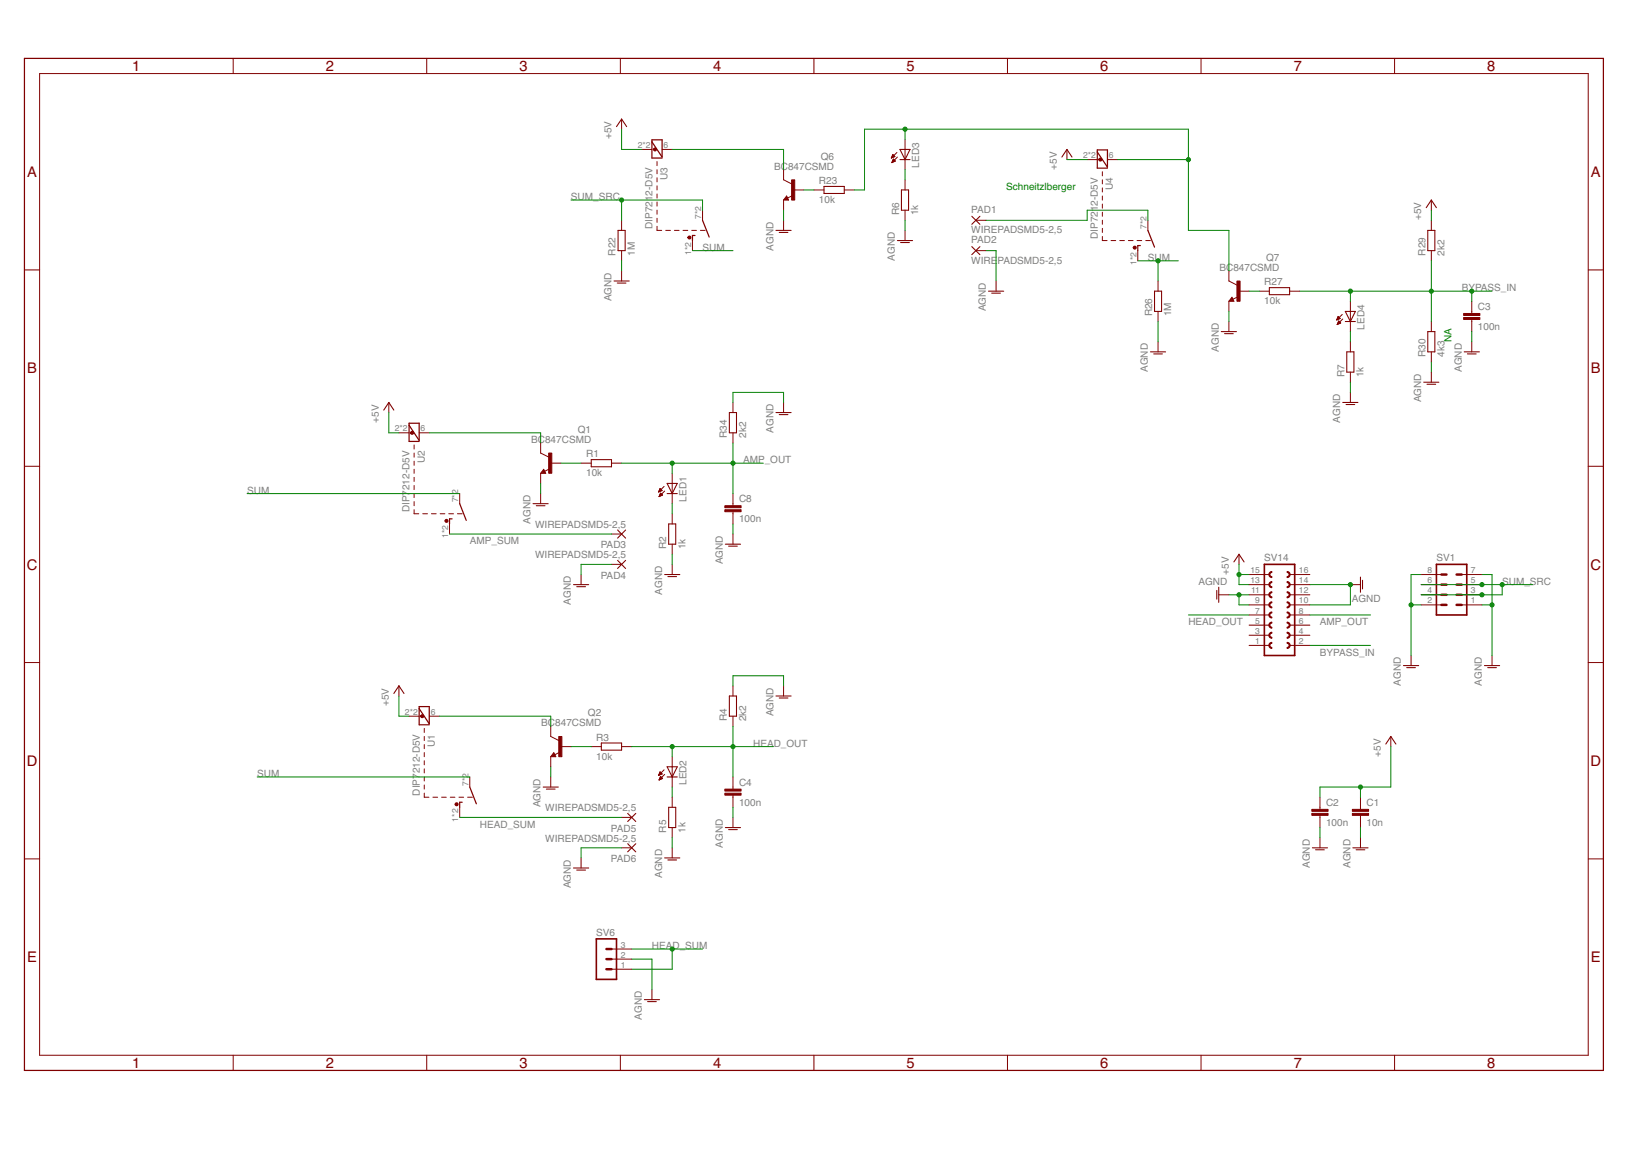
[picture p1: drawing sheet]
<svg xmlns="http://www.w3.org/2000/svg" width="420mm" height="297mm" viewBox="0 0 420 297" stroke-linecap="round" stroke-linejoin="round" font-family="sans-serif">
<g fill="none" stroke="#800000" stroke-width=".32">
<path d="M6.3 15.1h407.5v261.1h-407.5zM168.3 36.6l2.6 3.9v-4.4h-2.6v4.7h2.6M283.2 39.2l2.6 3.9v-4.4h-2.6v4.7h2.6M181.3 56.9l1.7 4.3M296.2 59.5l1.8 4.3M179.4 60.8h-.7v1.3M294.3 63.4h-.7v1.3M105.6 109.7l2.6 4v-4.5h-2.6v4.7h2.6M116.7 133.9h-.7v1.3M118.6 130l1.7 4.3M108.2 182.9l2.6 3.9v-4.4h-2.6v4.6h2.6M119.3 207h-.7v1.3"/>
<path d="M121.2 203.1l1.7 4.3"/>
</g>
<g fill="none" stroke="#800000" stroke-width=".26">
<path d="M10.2 19h399.7v253.3h-399.7zM60.2 15.1v3.9M110.1 15.1v3.9M160.1 15.1v3.9M210.1 15.1v3.9M260 15.1v3.9M310 15.1v3.9M359.9 15.1v3.9M160.4 30.7v2.6M165.7 38.6h2.6M170.9 38.6h2.6M230.4 39.9l-.4 .9"/>
<path d="M230.4 39.9l.5 .5M230.4 39.9h.1M231.5 39.3l-1.5 1.5M233.6 36v7.8M275.4 38.6v2.6M160.4 56.9v2.6M169.6 58.4v1.1h1.2M169.6 41.7v1.1M169.6 43.8v1.1M169.6 45.9v1M169.6 48v1M169.6 50.1v1"/>
<path d="M169.6 52.1v1.1M169.6 54.2v1.1M169.6 56.3v1.1M171.8 59.5h1.2M174.1 59.5h1.2M176.3 59.5h1.2M178.5 59.5h1.2M180.8 59.5h1.2M181.3 54.3v2.6M202.2 43.8v2.6l2.1 1.1M202.2 51.6v2.7M202.2 56.9v2.6"/>
<path d="M203 50.6l.5 1h-1.3zM204.5 50.5l-1.3 .6M204.8 49h2.6M210.1 49h2.6M217.9 49h2.6M230.1 40.8h.1M230.1 40.6h.3M230.2 40.5h.5M230.2 40.4h.7M230.2 41.9h.2M230.3 41.8h.4M230.3 40.3h.5"/>
<path d="M230.3 40.1h.4M230.3 41.6h.6M230.4 41.5h.6M230.4 40h.2M230.4 41.4h.5M230.5 41.3h.3M230.5 41.1h.2M230.6 41l.5 .6-.9 .4zM230.9 40.4l-.9 .4M231.6 40.5l-1.4 1.5M233.6 46.4v2.6M233.6 54.3v2.6"/>
<path d="M233.6 59.5v2.6M251.8 56.9h2.7M280.6 41.2h2.6M284.5 44.3v1.1M284.5 46.4v1.1M284.5 48.5v1.1M284.5 50.6v1M284.5 52.7v1M284.5 54.8v1M284.5 56.8v1.1M284.5 58.9v1.1M285.8 41.2h2.6"/>
<path d="M296.2 56.9v2.6M369.4 51.6v2.7M369.4 56.9v2.6M6.3 69.7h3.9M160.4 64.7v2.6M160.4 69.9v2.6M178.7 62.1v2.6M251.8 64.7h2.7M257.1 72.5v2.6M284.5 61v1.1h1.2M286.7 62.1h1.3M289 62.1h1.2"/>
<path d="M291.2 62.1h1.2M293.5 62.1h1.2M293.6 64.7v2.6M295.7 62.1h1.2M298.9 72.5v2.6M317.2 69.9v2.6l2 1.1M317.2 77.7v2.7M317.9 76.7l.6 1h-1.3zM319.4 76.6l-1.2 .6M319.8 75.1h2.6M325 75.1h2.6M332.8 75.1h2.6"/>
<path d="M348.5 77.7v7.9M369.4 64.7v2.6M379.8 77.7v3.2M409.9 69.7h3.9M298.9 80.4v2.6M298.9 88.2v2.6M317.2 83v2.6M345 82.5h.2M345.1 82.4h.3M345.1 83.8h.1M345.1 82.3h.6M345.2 82.1h.6"/>
<path d="M345.2 83.6h.2M345.2 83.5h.5M345.2 82h.5M345.3 81.9h.3M345.3 83.4h.7M345.3 83.2h.6M345.3 81.7h.2M345.4 81.7l.5 .5-.9 .4zM345.4 83.1h.4M345.4 83h.3M345.5 82.9h.1M345.5 82.8l-.4 1"/>
<path d="M345.5 82.8l.5 .6-.9 .4M346.4 81.2l-1.4 1.4M346.5 82.3l-1.4 1.5M348.5 88.2v2.6M348.5 96v2.6M369.4 83v2.6M369.4 90.8v2.6M369.4 96v2.6M379.8 82.4v3.2M379.8 88.2v2.6M100.4 103.9v2.6M103 111.7h2.6"/>
<path d="M106.9 114.8v1.1M106.9 116.9v1.1M106.9 119v1.1M108.2 111.7h2.6M139.5 114.3v2.6l2.1 1.1M142.1 119.5h2.7M150 119.5h2.6M157.8 119.5h2.6M189.2 103.9v2.6M189.2 111.7v2.6M202.2 103.9v2.6M348.5 101.3v2.6"/>
<path d="M6.3 120.3h3.9M106.9 131.5v1.1h1.2M106.9 121.1v1.1M106.9 123.2v1M106.9 125.3v1M106.9 127.4v1M106.9 129.5v1M109.1 132.6h1.2M111.4 132.6h1.2M113.6 132.6h1.2M115.8 132.6h1.3M116 135.2v2.6"/>
<path d="M118.1 132.6h1.2M118.6 127.4v2.6M139.5 122.2v2.6M139.5 127.4v2.6M140.3 121.1l.5 1.1h-1.3zM141.8 121l-1.3 .6M157.8 137.8h2.6M170 126.9h.2M170.1 126.7h.4M170.1 126.6h.7M170.1 128.1h.1M170.2 128h.3"/>
<path d="M170.2 126.5h.6M170.2 126.4h.4M170.2 127.9h.6M170.3 127.7h.7M170.3 126.2h.2M170.3 126.1h.1M170.3 127.6h.6M170.3 126.1l.6 .5-.9 .4zM170.4 127.5h.3M170.4 127.4h.2M171 127.8l-.5-.5-.4 .9M171 127.8l-.9 .4"/>
<path d="M171.4 125.5l-1.4 1.5M171.5 126.7l-1.4 1.5M173.5 122.2v7.8M173.5 132.6v2.6M189.2 127.4v3.1M189.2 132.1v3.1M189.2 137.8v2.6M409.9 120.3h3.9M150 148.3v2.6M157.8 145.6h2.6M173.5 140.4v2.6M173.5 145.6v2.7"/>
<path d="M314.5 153.5h2.7M319.8 143v2.6M322.4 150.9h5.2M322.4 158.7h5.2M322.4 156.1h5.2M322.4 153.5h5.2M322.4 148.3h5.2M332.8 150.9h5.3M332.8 158.7h5.3M332.8 156.1h5.3M332.8 153.5h5.3M332.8 148.3h5.3"/>
<path d="M348.5 150.9h2.6M366.8 150.9h5.2M366.8 156.1h5.2M366.8 153.5h5.2M366.8 148.3h5.2M377.2 150.9h5.3M377.2 156.1h5.3M377.2 153.5h5.3M377.2 148.3h5.3M6.3 171h3.9M103 177v2.6M189.2 177v2.6"/>
<path d="M202.2 177v2.6M322.4 166.6h5.2M322.4 163.9h5.2M322.4 161.3h5.2M332.8 166.6h5.3M332.8 163.9h5.3M332.8 161.3h5.3M364.2 169.2v2.6M385.1 169.2v2.6M409.9 171h3.9M105.6 184.8h2.6M109.5 188v1"/>
<path d="M109.5 190.1v1M109.5 192.2v1M109.5 194.2v1.1M109.5 196.3v1.1M109.5 198.4v1.1M110.8 184.8h2.6M142.1 187.5v2.6l2.1 1M142.1 195.3v2.6M142.9 194.2l.5 1.1h-1.3zM144.4 194.1l-1.2 .7M144.8 192.7h2.6M152.6 192.7h2.6"/>
<path d="M160.4 192.7h2.6M170 200h.3M170.1 199.9h.5M170.1 199.7h.8M170.2 199.6h.6M170.2 199.5h.4M170.3 199.3h.2M170.3 199.2h.1M170.9 199.7l-.6-.5-.3 .9M170.9 199.7l-.9 .4M171.4 198.7l-1.4 1.4M171.5 199.9l-1.4 1.4"/>
<path d="M173.5 195.3v7.8M189.2 184.8v2.7M358.9 190.1v2.6M109.5 204.7v1h1.2M109.5 200.5v1M109.5 202.6v1M111.7 205.7h1.2M114 205.7h1.2M116.2 205.7h1.2M118.4 205.7h1.3M118.6 208.3v2.6M120.7 205.7h1.2"/>
<path d="M121.2 200.5v2.6M142.1 200.5v2.6M160.4 210.9h2.6M160.4 218.8h2.6M170 200.1h.1M170.1 201.2h.1M170.2 201.1h.3M170.2 201h.6M170.3 200.9h.6M170.3 200.7h.5M170.4 200.6h.3M170.4 200.5h.2"/>
<path d="M170.5 200.4l.5 .5-.9 .4zM173.5 205.7v2.6M173.5 213.6v2.6M173.5 218.8v2.6M189.2 200.5v3.1M189.2 205.2v3.1M189.2 210.9v2.7M340.7 205.7v3.2M340.7 210.4v3.2M340.7 216.2v2.6M351.1 205.7v3.2M351.1 210.4v3.2"/>
<path d="M351.1 216.2v2.6M6.3 221.7h3.9M150 221.4v2.6M409.9 221.7h3.9M157.8 250.1h5.2M157.8 247.5h5.2M157.8 244.9h5.2M168.3 255.4v2.6M60.2 272.3v3.9M110.1 272.3v3.9M160.1 272.3v3.9M210.1 272.3v3.9"/>
<path d="M260 272.3v3.9M310 272.3v3.9M359.9 272.3v3.9"/>
</g>
<g fill="#800000" stroke="#800000" stroke-width=".26">
<path d="M168.7 38.4a.39 .39 0 0 1 .6-.1 .39 .39 0 0 1-.1 .6 .39 .39 0 0 1-.5-.3h.5h-.5z" fill-rule="evenodd"/>
<path d="M177.6 61.1a.39 .39 0 0 1 .6 0 .39 .39 0 0 1-.2 .6 .39 .39 0 0 1-.5-.4h.6h-.6z" fill-rule="evenodd"/>
<path d="M106 111.5a.39 .39 0 0 1 .6-.1 .39 .39 0 0 1-.1 .6 .39 .39 0 0 1-.5-.3h.5l-.2 .1-.3-.1z" fill-rule="evenodd"/>
<path d="M114.9 134.2a.39 .39 0 0 1 .6 0 .39 .39 0 0 1-.1 .6 .39 .39 0 0 1-.5-.4h.5h-.5z" fill-rule="evenodd"/>
<path d="M283.6 41a.39 .39 0 0 1 .7-.1 .39 .39 0 0 1-.2 .6 .39 .39 0 0 1-.5-.3l.4-.2 .1 .2h-.5z" fill-rule="evenodd"/>
<path d="M292.5 63.7a.39 .39 0 0 1 .7 0 .39 .39 0 0 1-.2 .6 .39 .39 0 0 1-.5-.4h.5h-.5z" fill-rule="evenodd"/>
<path d="M327.7 160.7l.6-.2v.3a.53 .53 0 0 0-.6 .5 .53 .53 0 0 0 .6 .6v.2a.78 .78 0 0 1-.8-.5 .78 .78 0 0 1 .2-.9z" fill-rule="evenodd"/>
<path d="M327.7 163.3l.6-.1v.2a.52 .52 0 0 0-.6 .5 .52 .52 0 0 0 .6 .6v.2a.78 .78 0 0 1-.8-.5 .78 .78 0 0 1 .2-.9z" fill-rule="evenodd"/>
<path d="M327.7 165.9l.6-.1v.2a.52 .52 0 0 0-.6 .5 .52 .52 0 0 0 .6 .6v.2a.79 .79 0 0 1-.8-.5 .79 .79 0 0 1 .2-.9z" fill-rule="evenodd"/>
<path d="M332.2 160.5a.78 .78 0 0 1 .8 .8 .78 .78 0 0 1-.8 .8v-.2a.53 .53 0 0 0 .5-.6 .53 .53 0 0 0-.5-.5z" fill-rule="evenodd"/>
<path d="M332.2 163.2a.78 .78 0 0 1 .8 .7 .78 .78 0 0 1-.8 .8v-.2a.52 .52 0 0 0 .5-.6 .52 .52 0 0 0-.5-.5z" fill-rule="evenodd"/>
<path d="M332.2 165.8a.78 .78 0 0 1 .8 .8 .78 .78 0 0 1-.8 .7v-.2a.52 .52 0 0 0 .5-.6 .52 .52 0 0 0-.5-.5z" fill-rule="evenodd"/>
<path d="M327.7 155.5l.6-.2v.3a.53 .53 0 0 0-.6 .5 .53 .53 0 0 0 .6 .5v.3a.78 .78 0 0 1-.8-.5 .78 .78 0 0 1 .2-.9z" fill-rule="evenodd"/>
<path d="M327.7 158.1l.6-.2v.3a.52 .52 0 0 0-.6 .5 .52 .52 0 0 0 .6 .5v.3a.78 .78 0 0 1-.8-.5 .78 .78 0 0 1 .2-.9z" fill-rule="evenodd"/>
<path d="M332.2 155.3a.78 .78 0 0 1 .8 .8 .78 .78 0 0 1-.8 .8v-.3a.53 .53 0 0 0 .5-.5 .53 .53 0 0 0-.5-.5z" fill-rule="evenodd"/>
<path d="M332.2 157.9a.78 .78 0 0 1 .8 .8 .78 .78 0 0 1-.8 .8v-.3a.52 .52 0 0 0 .5-.5 .52 .52 0 0 0-.5-.5z" fill-rule="evenodd"/>
<path d="M327.7 147.7l.6-.2v.2a.53 .53 0 0 0-.6 .6 .53 .53 0 0 0 .6 .5v.3a.78 .78 0 0 1-.8-.6 .78 .78 0 0 1 .2-.8z" fill-rule="evenodd"/>
<path d="M327.7 150.3l.6-.2v.3a.52 .52 0 0 0-.6 .5 .52 .52 0 0 0 .6 .5v.3a.78 .78 0 0 1-.8-.6 .78 .78 0 0 1 .2-.8z" fill-rule="evenodd"/>
<path d="M327.7 152.9l.6-.2v.3a.52 .52 0 0 0-.6 .5 .52 .52 0 0 0 .6 .5v.3a.79 .79 0 0 1-.8-.5 .79 .79 0 0 1 .2-.9z" fill-rule="evenodd"/>
<path d="M332.2 147.5a.78 .78 0 0 1 .8 .8 .78 .78 0 0 1-.8 .8v-.3a.53 .53 0 0 0 .5-.5 .53 .53 0 0 0-.5-.6z" fill-rule="evenodd"/>
<path d="M332.2 150.1a.78 .78 0 0 1 .8 .8 .78 .78 0 0 1-.8 .8v-.3a.52 .52 0 0 0 .5-.5 .52 .52 0 0 0-.5-.5z" fill-rule="evenodd"/>
<path d="M332.2 152.7a.78 .78 0 0 1 .8 .8 .78 .78 0 0 1-.8 .8v-.3a.52 .52 0 0 0 .5-.5 .52 .52 0 0 0-.5-.5z" fill-rule="evenodd"/>
<path d="M108.6 184.6a.39 .39 0 0 1 .7 0 .39 .39 0 0 1-.2 .6 .39 .39 0 0 1-.5-.4l.4-.1 .1 .2-.5-.1z" fill-rule="evenodd"/>
<path d="M117.5 207.4a.39 .39 0 0 1 .6-.1 .39 .39 0 0 1-.1 .6 .39 .39 0 0 1-.5-.3h.5h-.5z" fill-rule="evenodd"/>
</g>
<path d="M326.3 145.6h7.8v23.6h-7.8zM370.7 145.6h7.8v13.1h-7.8zM153.9 242.3h5.2v10.5h-5.2z" fill="none" stroke="#800000" stroke-width=".42"/>
<path d="M372 150.9h1.3M372 153.5h1.3M372 156.1h1.3M372 148.3h1.3M375.9 150.9h1.3M375.9 153.5h1.3M375.9 156.1h1.3M375.9 148.3h1.3M156.5 244.9h1.3M156.5 247.5h1.3M156.5 250.1h1.3" fill="none" stroke="#800000" stroke-width=".63"/>
<g fill="none" stroke="#800000" stroke-width=".28">
<path d="M159.1 32.7l1.3-2 1.3 2M232.3 38.6h2.6l-1.3 2.6zM159.5 59.5h1.8v5.2h-1.8zM200.3 59.5h3.9M201.1 60h2.2M203 51.1l-.1 .3h.4l-.3-.6-.5 .7h.8M212.7 48.1h5.2v1.8h-5.2zM232.3 41.2h2.6M232.6 49h1.9v5.3h-1.9zM250.8 55.8l2.1 2.1M252.9 55.8l-2.1 2.1M274 40.5l1.4-1.9 1.3 1.9"/>
<path d="M368.1 53.6l1.3-2 1.3 2M368.5 59.5h1.8v5.2h-1.8zM158.5 72.5h3.9M159.3 73h2.2M231.6 62.1h3.9M232.4 62.6h2.3M250.8 63.6l2.1 2.1M252.9 63.6l-2.1 2.1M255.1 75.1h3.9M255.9 75.6h2.3M298 75.1h1.8v5.3h-1.8zM317.9 77.2l-.1 .3h.4l-.3-.5-.5 .6h.8"/>
<path d="M327.6 74.2h5.2v1.9h-5.2zM296.9 90.8h3.9M297.8 91.3h2.2M315.2 85.6h3.9M316 86.1h2.3M347.2 80.4h2.6l-1.3 2.6zM347.2 83h2.6M347.6 90.8h1.8v5.2h-1.8zM367.4 98.6h3.9M368.3 99.2h2.2M368.5 85.6h1.8v5.2h-1.8zM377.9 90.8h3.9"/>
<path d="M378.7 91.3h2.3M99 105.8l1.4-1.9 1.2 1.9M152.6 118.6h5.2v1.9h-5.2zM188.2 106.5h1.9v5.2h-1.9zM200.3 106.5h3.9M201.1 107h2.2M346.5 103.9h4M347.4 104.4h2.2M137.6 130h3.9M138.4 130.5h2.3M140.3 121.6l-.1 .3h.4l-.3-.5-.5 .6h.8M159.4 136.8l2.1 2.1"/>
<path d="M161.5 136.8l-2.1 2.1M172.2 124.8h2.6l-1.3 2.6zM172.2 127.4h2.6M172.6 135.2h1.8v5.2h-1.8zM148 150.9h3.9M148.8 151.4h2.3M159.4 144.6l2.1 2.1M161.5 144.6l-2.1 2.1M171.5 148.3h4M172.4 148.8h2.2M187.2 140.4h3.9M188 140.9h2.3"/>
<path d="M314 152.4v2.2M314.5 151.5v3.9M318.5 145l1.3-2 1.3 2M351.1 148.9v3.9M351.6 149.8v2.2M101.6 179l1.4-2 1.3 2M188.2 179.6h1.9v5.2h-1.9zM200.3 179.6h3.9M362.2 171.8h3.9M363.1 172.3h2.2M383.1 171.8h3.9M383.9 172.3h2.3"/>
<path d="M142.9 194.8l-.1 .2h.4l-.3-.5-.5 .7h.8M155.2 191.7h5.2v1.9h-5.2zM172.2 197.9h2.6l-1.3 2.6zM201.1 180.1h2.2M357.7 192l1.2-1.9 1.4 1.9M140.2 203.1h3.9M141 203.6h2.3M162 209.9l2.1 2.1M162 217.7l2.1 2.1M164.1 209.9l-2.1 2.1M164.1 217.7l-2.1 2.1M172.2 200.5h2.6"/>
<path d="M172.6 208.3h1.8v5.3h-1.8zM187.2 213.6h3.9M188 214.1h2.3M338.7 218.8h3.9M339.5 219.3h2.3M349.1 218.8h4M350 219.3h2.2M148 224h3.9M148.8 224.5h2.3M171.5 221.4h4M172.4 221.9h2.2M166.3 258h3.9"/>
<path d="M167.1 258.5h2.3"/>
</g>
<g fill="#800000" stroke="#800000" stroke-width=".26">
<path d="M204.3 46.4h.8v5.2h-.8z"/>
<path d="M319.2 72.5h.8v5.2h-.8z"/>
<path d="M349 209.9h4.2v.5h-4.2z"/>
<path d="M349 208.9h4.2v.5h-4.2z"/>
<path d="M338.6 209.9h4.2v.5h-4.2z"/>
<path d="M338.6 208.9h4.2v.5h-4.2z"/>
<path d="M377.7 81.9h4.2v.5h-4.2z"/>
<path d="M377.7 80.9h4.2v.5h-4.2z"/>
<path d="M141.6 116.9h.8v5.2h-.8z"/>
<path d="M144.2 190.1h.8v5.2h-.8z"/>
<path d="M187.1 131.6h4.2v.5h-4.2z"/>
<path d="M187.1 130.5h4.2v.5h-4.2z"/>
<path d="M187.1 204.7h4.2v.5h-4.2z"/>
<path d="M187.1 203.6h4.2v.6h-4.2z"/>
</g>
<g fill="none" stroke="#008000" stroke-width=".26">
<path d="M160.4 33.3v5.3h5.3M173.5 38.6h28.7v5.2M233.6 33.3v2.7M147.4 51.6h33.9v2.7M160.4 51.6v5.3M202.2 54.3v2.6M207.4 49h2.7M220.5 49h2.6v-15.7h83.6v26.2h10.5v10.4M233.6 43.8v2.6M233.6 56.9v2.6M254.5 56.9h26.1v-2.6h15.6v2.6M275.4 41.2h5.2"/>
<path d="M288.4 41.2h18.3M369.4 54.3v2.6M160.4 67.3v2.6M178.7 64.7h10.5M254.5 64.7h2.6v7.8M293.6 67.3h10.5M298.9 67.3v5.2M322.4 75.1h2.6M335.4 75.1h49.7M348.5 75.1v2.6M369.4 67.3v15.7M379.8 75.1v2.6"/>
<path d="M298.9 83v5.2M317.2 80.4v2.6M348.5 85.6v2.6M348.5 98.6v2.7M369.4 93.4v2.6M379.8 85.6v2.6M100.4 106.5v5.2h2.6M110.8 111.7h28.7v2.6M144.8 119.5h5.2M160.4 119.5h36.6M173.5 119.5v2.7M189.2 103.9v-2.6h13v2.6"/>
<path d="M189.2 114.3v13.1M63.8 127.4h54.8M116 137.8h41.8M139.5 124.8v2.6M173.5 130v2.6M189.2 135.2v2.6M157.8 145.6h-7.8v2.7M173.5 143v2.6M306.7 158.7h15.7M317.2 153.5h5.2M319.8 153.5v2.6h2.6M319.8 148.3h2.6"/>
<path d="M319.8 145.6v5.3h2.6M338.1 150.9h10.4v5.2h-10.4M338.1 158.7h15.6M364.2 156.1h2.6M366.8 148.3h-2.6v20.9M366.8 150.9h28.7M382.5 148.3h2.6v20.9M382.5 156.1h2.6M387.7 150.9v2.6h-20.9M103 179.6v5.2h2.6M189.2 177v-2.6h13v2.6M338.1 166.6h15.6"/>
<path d="M113.4 184.8h28.7v2.7M142.1 197.9v2.6M147.4 192.7h5.2M163 192.7h36.6M173.5 192.7v2.6M189.2 187.5v13M358.9 192.7v10.4h-18.2v2.6M66.4 200.5h54.8M118.6 210.9h41.8M160.4 218.8h-10.4v2.6M173.5 203.1v2.6M173.5 216.2v2.6"/>
<path d="M189.2 208.3v2.6M340.7 213.6v2.6M351.1 203.1v2.6M351.1 213.6v2.6M163 247.5h5.3v7.9M163 244.9h18.3M173.5 244.9v5.2h-10.5"/>
</g>
<g fill="#008000" stroke="#008000" stroke-width=".26">
<circle cx="385.1" cy="156.1" r=".53"/>
<circle cx="364.2" cy="156.1" r=".53"/>
<circle cx="348.5" cy="150.9" r=".53"/>
<circle cx="319.8" cy="153.5" r=".53"/>
<circle cx="351.1" cy="203.1" r=".53"/>
<circle cx="319.8" cy="148.3" r=".53"/>
<circle cx="369.4" cy="75.1" r=".53"/>
<circle cx="379.8" cy="75.1" r=".53"/>
<circle cx="348.5" cy="75.1" r=".53"/>
<circle cx="298.9" cy="67.3" r=".53"/>
<circle cx="387.7" cy="150.9" r=".53"/>
<circle cx="382.5" cy="153.5" r=".53"/>
<circle cx="382.5" cy="150.9" r=".53"/>
<circle cx="160.4" cy="51.6" r=".53"/>
<circle cx="189.2" cy="119.5" r=".53"/>
<circle cx="173.5" cy="119.5" r=".53"/>
<circle cx="189.2" cy="192.7" r=".53"/>
<circle cx="173.5" cy="192.7" r=".53"/>
<circle cx="306.7" cy="41.2" r=".53"/>
<circle cx="233.6" cy="33.3" r=".53"/>
<circle cx="173.5" cy="244.9" r=".53"/>
</g>
<g font-size="3.8" fill="#800000">
<text x="34.1" y="18.4">1</text>
<text x="84.1" y="18.4">2</text>
<text x="134.1" y="18.4">3</text>
<text x="184" y="18.4">4</text>
<text x="234" y="18.4">5</text>
<text x="283.9" y="18.4">6</text>
<text x="333.9" y="18.4">7</text>
<text x="383.8" y="18.4">8</text>
<text x="7" y="45.6">A</text>
<text x="410.6" y="45.6">A</text>
<text x="7" y="96.3">B</text>
<text x="410.6" y="96.3">B</text>
<text x="6.9" y="147">C</text>
<text x="410.5" y="147">C</text>
<text x="6.9" y="197.7">D</text>
<text x="410.5" y="197.7">D</text>
<text x="7" y="248.3">E</text>
<text x="410.6" y="248.3">E</text>
<text x="34.1" y="275.6">1</text>
<text x="84.1" y="275.6">2</text>
<text x="134.1" y="275.6">3</text>
<text x="184" y="275.6">4</text>
<text x="234" y="275.6">5</text>
<text x="283.9" y="275.6">6</text>
<text x="333.9" y="275.6">7</text>
<text x="383.8" y="275.6">8</text>
</g>
<g font-size="2.6" fill="#808080">
<text x="157.8" y="36" transform="rotate(-90 157.8 36)">+5V</text>
<text x="211.8" y="41.2">Q6</text>
<text x="172.3" y="46.4" transform="rotate(-90 172.3 46.4)">U3</text>
<text x="199.8" y="43.8">BC847CSMD</text>
<text x="211.4" y="47.5">R23</text>
<text x="237.2" y="43.3" transform="rotate(-90 237.2 43.3)">LED3</text>
<text x="272.7" y="43.8" transform="rotate(-90 272.7 43.8)">+5V</text>
<text x="147.4" y="51.6">SUM_SRC</text>
<text x="211.4" y="52.4">10k</text>
<text x="287.2" y="49.1" transform="rotate(-90 287.2 49.1)">U4</text>
<text x="168.4" y="59.1" transform="rotate(-90 168.4 59.1)">DIP7212-D5V</text>
<text x="232" y="55.5" transform="rotate(-90 232 55.5)">R6</text>
<text x="237" y="55.5" transform="rotate(-90 237 55.5)">1k</text>
<text x="250.7" y="54.9">PAD1</text>
<text x="366.8" y="56.9" transform="rotate(-90 366.8 56.9)">+5V</text>
<text x="158.9" y="66" transform="rotate(-90 158.9 66)">R22</text>
<text x="163.8" y="66" transform="rotate(-90 163.8 66)">1M</text>
<text x="181.3" y="64.7">SUM</text>
<text x="199.6" y="64.7" transform="rotate(-90 199.6 64.7)">AGND</text>
<text x="250.7" y="60.2">WIREPADSMD5-2,5</text>
<text x="250.7" y="62.8">PAD2</text>
<text x="283.3" y="61.7" transform="rotate(-90 283.3 61.7)">DIP7212-D5V</text>
<text x="367.9" y="66" transform="rotate(-90 367.9 66)">R29</text>
<text x="372.8" y="66" transform="rotate(-90 372.8 66)">2k2</text>
<text x="231" y="67.3" transform="rotate(-90 231 67.3)">AGND</text>
<text x="250.7" y="68.1">WIRE</text>
<text x="257.4" y="68.1">PADSMD5-2,5</text>
<text x="296.3" y="67.3">SUM</text>
<text x="314.7" y="69.9">BC847CSMD</text>
<text x="326.8" y="67.3">Q7</text>
<text x="157.8" y="77.7" transform="rotate(-90 157.8 77.7)">AGND</text>
<text x="326.3" y="73.6">R27</text>
<text x="377.2" y="75.1">BYPASS_IN</text>
<text x="254.5" y="80.4" transform="rotate(-90 254.5 80.4)">AGND</text>
<text x="297.3" y="81.7" transform="rotate(-90 297.3 81.7)">R26</text>
<text x="302.3" y="81.7" transform="rotate(-90 302.3 81.7)">1M</text>
<text x="326.3" y="78.5">10k</text>
<text x="381.4" y="80">C3</text>
<text x="352.2" y="85.1" transform="rotate(-90 352.2 85.1)">LED4</text>
<text x="381.4" y="85.2">100n</text>
<text x="314.5" y="90.8" transform="rotate(-90 314.5 90.8)">AGND</text>
<text x="367.9" y="92.1" transform="rotate(-90 367.9 92.1)">R30</text>
<text x="372.8" y="92.1" transform="rotate(-90 372.8 92.1)">4k3</text>
<text x="296.3" y="96" transform="rotate(-90 296.3 96)">AGND</text>
<text x="347" y="97.3" transform="rotate(-90 347 97.3)">R7</text>
<text x="351.9" y="97.3" transform="rotate(-90 351.9 97.3)">1k</text>
<text x="377.2" y="96" transform="rotate(-90 377.2 96)">AGND</text>
<text x="366.8" y="103.9" transform="rotate(-90 366.8 103.9)">AGND</text>
<text x="97.7" y="109.1" transform="rotate(-90 97.7 109.1)">+5V</text>
<text x="149.1" y="111.7">Q1</text>
<text x="187.6" y="113" transform="rotate(-90 187.6 113)">R34</text>
<text x="192.6" y="113" transform="rotate(-90 192.6 113)">2k2</text>
<text x="199.6" y="111.7" transform="rotate(-90 199.6 111.7)">AGND</text>
<text x="345.9" y="109.1" transform="rotate(-90 345.9 109.1)">AGND</text>
<text x="109.6" y="119.6" transform="rotate(-90 109.6 119.6)">U2</text>
<text x="137.1" y="114.3">BC847CSMD</text>
<text x="151.3" y="118">R1</text>
<text x="191.8" y="119.5">AMP_OUT</text>
<text x="151.3" y="122.9">10k</text>
<text x="63.8" y="127.4">SUM</text>
<text x="177.1" y="129.5" transform="rotate(-90 177.1 129.5)">LED1</text>
<text x="190.7" y="129.6">C8</text>
<text x="105.7" y="132.2" transform="rotate(-90 105.7 132.2)">DIP7212-D5V</text>
<text x="136.9" y="135.2" transform="rotate(-90 136.9 135.2)">AGND</text>
<text x="138.1" y="136.2">WIREPADSMD5-2,5</text>
<text x="190.7" y="134.8">100n</text>
<text x="121.2" y="140.4">AMP_SUM</text>
<text x="155" y="141.5">PAD3</text>
<text x="171.9" y="141.7" transform="rotate(-90 171.9 141.7)">R2</text>
<text x="176.9" y="141.7" transform="rotate(-90 176.9 141.7)">1k</text>
<text x="138.1" y="144.1">WIREPADSMD5-2,5</text>
<text x="155" y="149.4">PAD4</text>
<text x="186.5" y="145.7" transform="rotate(-90 186.5 145.7)">AGND</text>
<text x="317.2" y="148.3" transform="rotate(-90 317.2 148.3)">+5V</text>
<text x="326.3" y="144.9">SV14</text>
<text x="370.7" y="144.9">SV1</text>
<text x="170.9" y="153.5" transform="rotate(-90 170.9 153.5)">AGND</text>
<text x="309.3" y="150.9">AGND</text>
<text x="348.9" y="155.3">AGND</text>
<text x="387.7" y="150.9">SUM_SRC</text>
<text x="147.4" y="156.1" transform="rotate(-90 147.4 156.1)">AGND</text>
<text x="306.7" y="161.3">HEAD_OUT</text>
<text x="340.7" y="161.3">AMP_OUT</text>
<text x="340.7" y="169.2">BYPASS_IN</text>
<text x="361.6" y="177" transform="rotate(-90 361.6 177)">AGND</text>
<text x="382.5" y="177" transform="rotate(-90 382.5 177)">AGND</text>
<text x="100.3" y="182.2" transform="rotate(-90 100.3 182.2)">+5V</text>
<text x="151.7" y="184.8">Q2</text>
<text x="199.6" y="184.8" transform="rotate(-90 199.6 184.8)">AGND</text>
<text x="139.7" y="187.4">BC847CSMD</text>
<text x="153.9" y="191.1">R3</text>
<text x="187.6" y="186.1" transform="rotate(-90 187.6 186.1)">R4</text>
<text x="192.6" y="186.1" transform="rotate(-90 192.6 186.1)">2k2</text>
<text x="112.2" y="192.7" transform="rotate(-90 112.2 192.7)">U1</text>
<text x="153.9" y="196.1">10k</text>
<text x="194.4" y="192.7">HEAD_OUT</text>
<text x="356.3" y="195.3" transform="rotate(-90 356.3 195.3)">+5V</text>
<text x="66.4" y="200.5">SUM</text>
<text x="177.1" y="202.6" transform="rotate(-90 177.1 202.6)">LED2</text>
<text x="190.7" y="202.7">C4</text>
<text x="108.3" y="205.3" transform="rotate(-90 108.3 205.3)">DIP7212-D5V</text>
<text x="139.5" y="208.3" transform="rotate(-90 139.5 208.3)">AGND</text>
<text x="140.7" y="209.4">WIREPADSMD5-2,5</text>
<text x="190.7" y="208">100n</text>
<text x="342.2" y="208">C2</text>
<text x="352.7" y="208">C1</text>
<text x="123.9" y="213.6">HEAD_SUM</text>
<text x="157.7" y="214.7">PAD5</text>
<text x="171.9" y="214.9" transform="rotate(-90 171.9 214.9)">R5</text>
<text x="176.9" y="214.9" transform="rotate(-90 176.9 214.9)">1k</text>
<text x="342.2" y="213.2">100n</text>
<text x="352.7" y="213.2">10n</text>
<text x="140.7" y="217.2">WIREPADSMD5-2,5</text>
<text x="186.5" y="218.8" transform="rotate(-90 186.5 218.8)">AGND</text>
<text x="157.7" y="222.5">PAD6</text>
<text x="170.9" y="226.6" transform="rotate(-90 170.9 226.6)">AGND</text>
<text x="338.1" y="224" transform="rotate(-90 338.1 224)">AGND</text>
<text x="348.5" y="224" transform="rotate(-90 348.5 224)">AGND</text>
<text x="147.4" y="229.2" transform="rotate(-90 147.4 229.2)">AGND</text>
<text x="153.9" y="241.5">SV6</text>
<text x="168.3" y="244.9">HEAD_SUM</text>
<text x="165.6" y="263.2" transform="rotate(-90 165.6 263.2)">AGND</text>
</g>
<g font-size="2.6" fill="#008000">
<text x="259.7" y="49">Schneitzlberger</text>
<text x="374.6" y="88.2" transform="rotate(-90 374.6 88.2)">NA</text>
</g>
<g font-size="2.2" fill="#808080">
<text x="164.6" y="38.2">2*2</text>
<text x="171.2" y="38.2">6</text>
<text x="279.5" y="40.8">2*2</text>
<text x="286.2" y="40.8">6</text>
<text x="181" y="56.5" transform="rotate(-90 181 56.5)">7*2</text>
<text x="295.9" y="59.1" transform="rotate(-90 295.9 59.1)">7*2</text>
<text x="178.3" y="65.7" transform="rotate(-90 178.3 65.7)">1*2</text>
<text x="293.3" y="68.4" transform="rotate(-90 293.3 68.4)">1*2</text>
<text x="101.9" y="111.3">2*2</text>
<text x="108.5" y="111.3">6</text>
<text x="118.3" y="129.6" transform="rotate(-90 118.3 129.6)">7*2</text>
<text x="115.7" y="138.9" transform="rotate(-90 115.7 138.9)">1*2</text>
<text x="322.7" y="147.9">15</text>
<text x="335.2" y="147.9">16</text>
<text x="368.4" y="147.9">8</text>
<text x="379.6" y="147.9">7</text>
<text x="322.7" y="150.5">13</text>
<text x="322.9" y="153.1">11</text>
<text x="324" y="155.7">9</text>
<text x="335.2" y="155.7">10</text>
<text x="335.2" y="153.1">12</text>
<text x="335.2" y="150.5">14</text>
<text x="368.4" y="155.7">2</text>
<text x="368.4" y="153.1">4</text>
<text x="368.4" y="150.5">6</text>
<text x="379.6" y="155.7">1</text>
<text x="379.6" y="153.1">3</text>
<text x="379.6" y="150.5">5</text>
<text x="324" y="161">5</text>
<text x="324" y="158.4">7</text>
<text x="335.2" y="161">6</text>
<text x="335.2" y="158.4">8</text>
<text x="324" y="166.2">1</text>
<text x="324" y="163.6">3</text>
<text x="335.2" y="166.2">2</text>
<text x="335.2" y="163.6">4</text>
<text x="104.5" y="184.5">2*2</text>
<text x="111.2" y="184.5">6</text>
<text x="120.9" y="202.8" transform="rotate(-90 120.9 202.8)">7*2</text>
<text x="118.3" y="212" transform="rotate(-90 118.3 212)">1*2</text>
<text x="160.2" y="244.5">3</text>
<text x="160.2" y="249.8">1</text>
<text x="160.2" y="247.2">2</text>
</g>
</svg>
